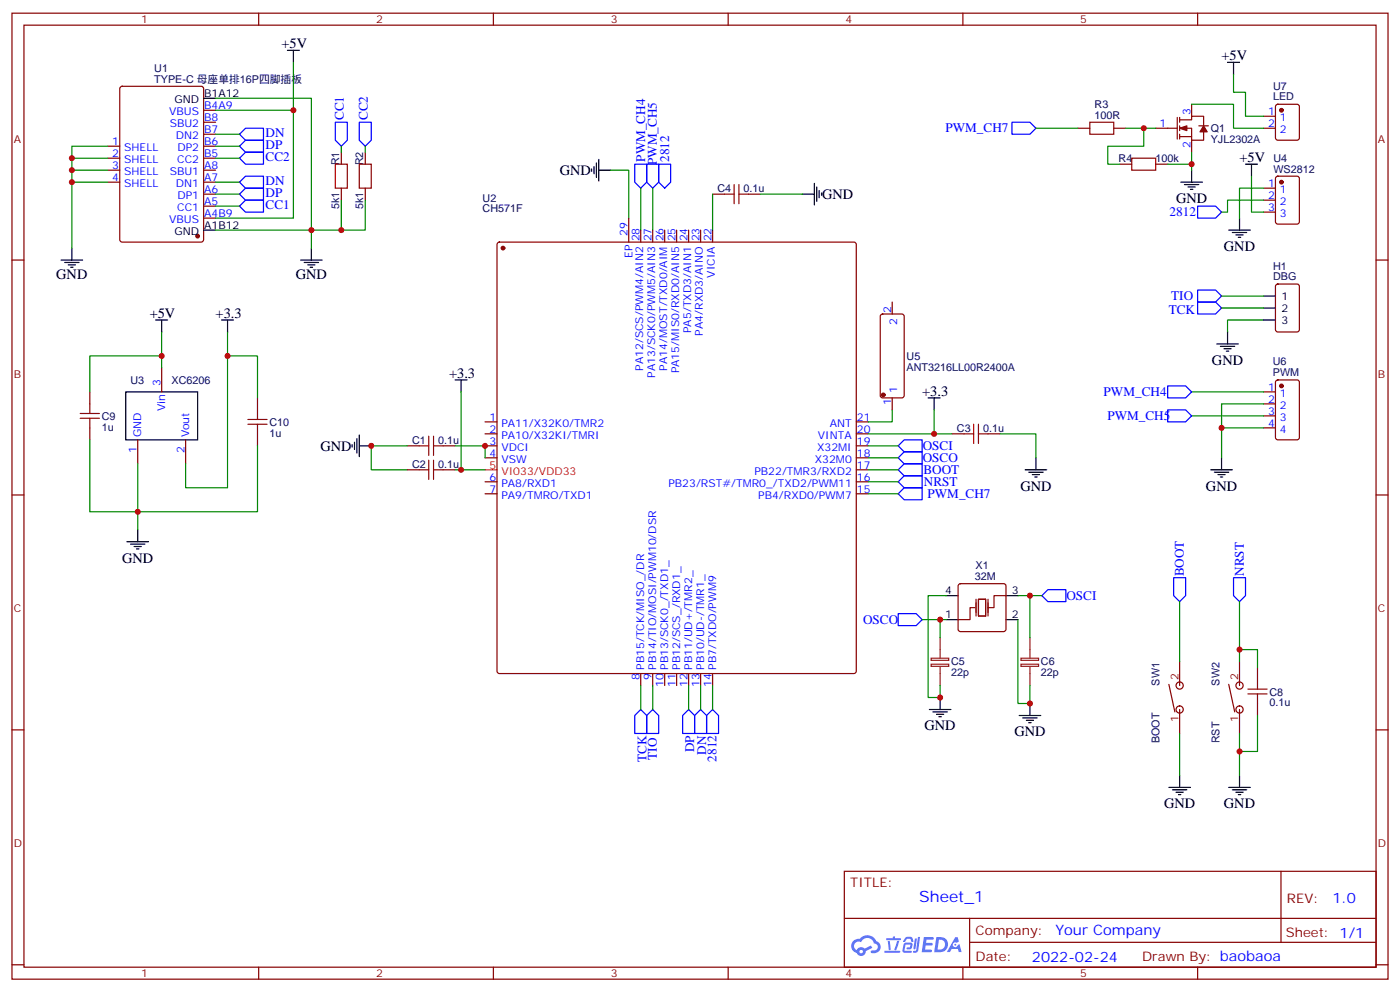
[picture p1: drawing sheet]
<svg xmlns="http://www.w3.org/2000/svg" width="412mm" height="292mm" viewBox="0 0 412 292" stroke-linecap="round" stroke-linejoin="round" font-family="sans-serif">
<g fill="none" stroke="#870000" stroke-width=".35">
<path d="M3.5 3.9h405.4v284.3h-405.4zM7.1 7.4h398.2v277.3h-398.2zM76.2 3.9v3.5M145.3 3.9v3.5M214.5 3.9v3.5M283.6 3.9v3.5M352.8 3.9v3.5M3.5 76.6h3.6M405.3 76.6h3.6M3.5 145.7h3.6M405.3 145.7h3.6M3.5 214.8h3.6"/>
<path d="M405.3 214.8h3.6M248.7 256.5h156.6v28.2h-156.6zM377.3 256.5v20.9M248.7 270.3h156.5M285.6 277.4h119.6M285.6 270.3v14.1M3.5 284h3.6M76.2 284.7v3.5M145.3 284.7v3.5M214.5 284.7v3.5M283.6 284.7v3.5M352.8 284.7v3.5"/>
<path d="M405.3 284h3.6"/>
</g>
<g fill="#5487ff">
<path d="M272.1 275.8h2.6l.3 .2-.1 .6h-2l-.1 .9h1.6l.4 .4-.4 .4h-1.7l-.2 1.2 1.8 .1 .3 .3-.2 .3-2.9 .1z"/>
<path d="M281.4 275.9h.7l.4 1.3-.7 .3a.74 .74 0 0 0-1.1 .3 .74 .74 0 0 0 .5 1 .74 .74 0 0 0 .9-.6l.5-.3 .7 2.3h-.9l-.2-.9h-1.9l-.5 .9h-.9z"/>
<path d="M269.5 276.2h.6l-.4 3a.31 .31 0 0 1-.3 .2 .31 .31 0 0 1-.3-.3z"/>
<path d="M270.4 275.8h.6l-.5 3.9a.89 .89 0 0 1-.7 .7 .89 .89 0 0 1-.9-.3l1-.4z"/>
<path d="M266.8 275.9l.6-.2 1.2 .2 .5 1.2-.6 .2-.4-1-1 .2a.95 .95 0 0 1-1 .8l-.1-.2z"/>
<path d="M266.4 277.6l1.8-.2a1.04 1.04 0 0 1 .6 1.1 1.04 1.04 0 0 1-.8 .9h-.7a.29 .29 0 0 1-.3-.3 .29 .29 0 0 1 .3-.2l.7-.1 .2-.8-1.4 .1-.4 1.7 1.9 .1a.29 .29 0 0 1 .3 .3 .29 .29 0 0 1-.3 .3l-2-.1-.4-.2 .2-2.1z"/>
<path d="M260.5 279.9h4.4a.3 .3 0 0 1 .3 .3 .3 .3 0 0 1-.3 .3h-4.3z"/>
<path d="M264.3 276.9h.6l-.5 1.7a1.02 1.02 0 0 1-.7 1.2l-.2-.3z"/>
<path d="M261.5 277h.6l.3 2.4-.3 .3-.3-.2z"/>
<path d="M261.1 276.2h1.9l.2-.6h.5l-.1 .6h1.5a.29 .29 0 0 1 .3 .3 .29 .29 0 0 1-.3 .2h-3.9z"/>
<path d="M275.8 275.8l-.6 4.5h1.4a2.27 2.27 0 0 0 2.7-2.3 2.27 2.27 0 0 0-2.7-2.2zM276.6 276.6a1.5 1.5 0 0 1 1.8 1.5 1.5 1.5 0 0 1-1.9 1.4h-.3z"/>
<path d="M251.4 277a2.09 2.09 0 0 0 1 3.5 1.37 1.37 0 0 0 1.5 .9 1.37 1.37 0 0 0 1.1-1.4l2-1-.5-.7-1.8 .9a1.4 1.4 0 0 0-2.3 .5 1.32 1.32 0 0 1-.6-1.9 1.32 1.32 0 0 1 1.9-.5 2.02 2.02 0 0 1 2-1.2 2.02 2.02 0 0 1 1.8 1.6 1.09 1.09 0 0 1 1.1 1.4 1.09 1.09 0 0 1-1.6 .7 .41 .41 0 0 0-.5 .3 .41 .41 0 0 0 .4 .5 1.89 1.89 0 0 0 2.4-1.2 1.89 1.89 0 0 0-1.2-2.4 2.98 2.98 0 0 0-5-.7l-1 .2zM253.2 280.1a.52 .52 0 0 1 1 0 .52 .52 0 0 1-1 0z"/>
<circle cx="281.4" cy="278.1" r=".28"/>
</g>
<g fill="none" stroke="#870000" stroke-width=".35">
<path d="M35.5 25.6l.5-.2h23.3l.6 .4 .1 44.8-.5 .6-23.5 .1-.7-.5v-44.7zM60 39.5h3.5M60 36h3.5M60 32.5h3.5M317.5 37.7h3.5M328.1 37.7h3.5M340.4 37.7h6.4M346.8 34.6v6.3M347.5 35.3h3.5v-1.1h3.5v2.8M347.5 37.7h3.5v3.6h3.5v-2.5M347.5 34.6v1.4M347.5 37v1.5"/>
<path d="M347.5 39.5v1.4M351 30.7v3.5M353.1 37h2.9M372.2 34.2h3.5M372.2 37.7h3.5M375.9 30.9l.5-.2h5.7l.6 .4 .1 9.5-.5 .6-5.9 .1-.6-.5-.1-9.4zM31.7 53.6h3.6M31.7 50.1h3.6M31.7 46.6h3.6M31.7 43h3.6M60 57.1h3.5M60 53.6h3.5"/>
<path d="M60 50.1h3.5M60 46.6h3.5M60 43h3.5M100.5 44.8v3.5M100.5 55.4v3.5M107.6 44.8v3.5M107.6 55.4v3.5M209.9 57.1h3.5M220.5 57.1h3.5M329.8 48.3h3.6M340.4 48.3h3.6M347.5 40.2h3.5"/>
<path d="M351 41.3v3.5M372.2 55.4h3.5M372.2 58.9h3.5M375.9 52.1l.5-.2h5.7l.6 .4 .1 13-.5 .6-5.9 .1-.6-.5-.1-12.9zM60 64.2h3.5M60 60.7h3.5M146.6 71.5l.5-.2h104.4l.5 .2 .2 .5v125.6l-.2 .5-.5 .2h-104.4l-.5-.3-.2-.4v-125.6zM185.2 64.2v7.1M188.7 67.7v3.6M192.3 67.7v3.6M195.8 67.7v3.6M199.3 67.7v3.6"/>
<path d="M202.8 67.7v3.6M206.4 67.7v3.6M209.9 67.7v3.6M372.2 62.4h3.5M259.5 92.6l.5-.2h5.6l.7 .5v23.5l-.4 .7h-5.9l-.7-.4v-23.6zM262.8 88.9v3.5M375.9 83.8l.5-.2h5.7l.6 .4 .1 13-.5 .7h-5.9l-.6-.4-.1-13zM26.5 115.4v3.5M47.6 108.3v7.1M75.8 117.1v3.5M262.8 117.1v3.5M372.2 115.4h3.5"/>
<path d="M372.2 118.9h3.5M375.9 112l.5-.2h5.7l.6 .5 .1 16.5-.5 .6-5.9 .1-.6-.5-.1-16.5zM26.5 125.9v3.6M40.6 129.5v7M54.7 129.5v7M75.8 127.7v3.5M119.9 131.2h3.6M119.9 138.3h3.6M130.5 131.2h3.6M130.5 138.3h3.6M142.9 124.2h3.5M142.9 127.7h3.5"/>
<path d="M142.9 131.2h3.5M142.9 134.8h3.5M252.2 124.2h3.6M252.2 127.7h3.6M252.2 131.2h3.6M252.2 134.8h3.6M252.2 138.3h3.6M280.5 127.7h3.5M291 127.7h3.6M372.2 122.4h3.5M372.2 125.9h3.5M142.9 141.8h3.5"/>
<path d="M142.9 145.3h3.5M252.2 141.8h3.6M252.2 145.3h3.6M282.5 172l.4-.2h12.7l.5 .2 .2 .5v12.7l-.2 .5-.5 .2h-12.7l-.5-.2-.2-.5v-12.7zM188.7 198.3v3.5M192.3 198.3v3.5M195.8 198.3v3.5M199.3 198.3v3.5M202.8 198.3v3.5M206.4 198.3v3.5M209.9 198.3v3.5M347.5 194.7v7.1"/>
<path d="M365.1 194.7v7.1M370.4 196.5v3.5M344.3 201.4l1.8 8.2M347.5 208.8v7.1M361.9 201.4l1.8 8.2M365.1 208.8v7.1M370.4 207.1v3.5"/>
<circle cx="347.5" cy="208.8" r="1.06"/>
<circle cx="347.5" cy="201.8" r="1.06"/>
<circle cx="365.1" cy="208.8" r="1.06"/>
<circle cx="365.1" cy="201.8" r="1.06"/>
</g>
<g fill="#870000" stroke="#870000" stroke-width=".35">
<path d="M347.5 37.7l2.1-.7v1.5z"/>
<path d="M354.5 37l1.1 1.8h-2.1z"/>
<circle cx="58.2" cy="69.5" r=".53"/>
<circle cx="148.2" cy="73" r=".53"/>
<circle cx="377.5" cy="53.6" r=".53"/>
<circle cx="377.5" cy="113.6" r=".53"/>
<circle cx="377.5" cy="32.5" r=".53"/>
<circle cx="260.2" cy="116.2" r=".53"/>
</g>
<g fill="none" stroke="#000" stroke-width=".35">
<path d="M84.7 14.8h3.5M86.4 14.8v3.5M361.6 18.3h3.5M363.4 18.3v3.6M60 28.9h3.5M174.3 49.7v.7M175 49v2.2M175.7 48v4.2M176.4 50.1h3.5M176.4 46.9v6.4M236.4 57.1h3.5M239.9 54v6.3"/>
<path d="M240.6 55v4.3M241.3 56.1v2.1M242 56.8v.7M347.8 53.6h6.4M348.9 54.3h4.2M350 55h2.1M350.7 55.7h.7M351 50.1v3.5M366.9 48.3h3.5M368.7 48.3v3.6M18 76.6h6.3M19 77.3h4.3"/>
<path d="M20.1 78h2.1M20.8 78.7h.7M21.2 73v3.6M60 67.7h3.5M88.5 76.6h6.4M89.6 77.3h4.2M90.7 78h2.1M91.4 78.7h.7M91.7 73v3.6M361.9 67.7h6.4M363 68.4h4.2M364.1 69.1h2.1"/>
<path d="M364.8 69.8h.7M365.1 64.2v3.5M45.9 94.2h3.5M47.6 94.2v3.5M65.3 94.2h3.5M67 94.2v3.5M361.6 97.7v3.5M372.2 94.2h3.5M372.2 87.1h3.5M372.2 90.7h3.5M37 115.4h21.2v14.1h-21.2zM134.1 111.8h3.5"/>
<path d="M135.8 111.8v3.6M273.4 117.1h3.5M275.2 117.1v3.5M358.4 101.2h6.4M359.5 102h4.2M360.5 102.7h2.2M361.2 103.4h.7M103.7 130.9v.7M104.4 130.2v2.1M105.1 129.1v4.2M105.8 131.2h3.6M105.8 128.1v6.3"/>
<path d="M302 138.3h6.3M303 139h4.3M304.1 139.7h2.1M305.2 134.8v3.5M356.7 138.3h6.3M357.7 139h4.2M358.8 139.7h2.1M359.8 134.8v3.5M37.4 159.5h6.3M40.6 155.9v3.6M304.8 140.4h.7M359.5 140.4h.7"/>
<path d="M38.5 160.2h4.2M39.5 160.9h2.1M40.2 161.6h.7M278.7 175.3h3.5M296.3 175.3h3.6M278.7 182.4h3.5M296.3 182.4h3.6M273.8 208.8h6.3M274.8 209.6h4.2M275.9 210.3h2.1M276.6 211h.7M276.9 205.3v3.5"/>
<path d="M300.2 210.6h6.4M301.3 211.3h4.2M302.3 212h2.1M303 212.7h.7M303.4 207.1v3.5M344.3 231.8h6.4M345.4 232.5h4.2M346.4 233.2h2.1M347.1 233.9h.7M347.5 228.2v3.6M361.9 231.8h6.4M363 232.5h4.2"/>
<path d="M364.1 233.2h2.1M364.8 233.9h.7M365.1 228.2v3.6"/>
</g>
<path d="M142.9 138.3h3.5" fill="none" stroke="#f00" stroke-width=".35"/>
<g fill="none" stroke="#008700" stroke-width=".35">
<path d="M86.4 18.3v14.2h-22.9M63.5 28.9h28.2v38.8h8.8v-8.8M63.5 39.5h7.1M86.4 32.5v31.7h-22.9M305.2 37.7h12.3M331.6 37.7h8.8M336.9 37.7v5.3h-10.6v5.3h3.5M351 30.7h12.4v7h8.8M363.4 21.9v5.3h3.5v7h5.3M21.2 46.6h10.5M21.2 50.1h10.5M21.2 53.6h10.5"/>
<path d="M31.7 43h-10.5v30M63.5 46.6h7.1M63.5 53.6h7.1M63.5 43h7.1M63.5 57.1h7.1M100.5 43v1.8M107.6 58.9v8.8h-7.1M107.6 43v1.8M179.9 50.1h5.3v14.1M188.7 55.4v12.3M192.3 55.4v12.3M209.9 57.1v10.6"/>
<path d="M224 57.1h12.4M344 48.3h7M351 44.8v5.3M368.7 51.9v10.5h3.5M372.2 55.4h-7.1v8.8M372.2 58.9h-10.6v3.5h-1.8M63.5 67.7h28.2v5.3M63.5 60.7h7.1M47.6 97.7v10.6M67 97.7v45.9h-12.3v-7.1M359.8 87.1h12.4M359.8 90.7h12.4"/>
<path d="M372.2 94.2h-10.6v3.5M47.6 104.8h-21.1v10.6M67 104.8h8.8v12.3M135.8 115.4v22.9M351 115.4h21.2M372.2 118.9h-12.4v7M26.5 129.5v21.1h49.3v-19.4M40.6 136.5v19.4M119.9 131.2h-10.5v7.1h10.5M134.1 131.2h8.8v3.6M134.1 138.3h8.8M255.8 138.3h8.8"/>
<path d="M255.8 131.2h8.8M255.8 134.8h8.8M255.8 127.7h24.7M262.8 120.6v3.6h-7M275.2 120.6v7.1M294.6 127.7h10.6v7.1M351 122.4h21.2M372.2 125.9h-12.4v8.9M255.8 141.8h8.8M255.8 145.3h8.8M278.7 175.3h-5.3v30h3.5v-3.5M299.9 175.3h7"/>
<path d="M303.4 175.3v12.4M347.5 177.1v17.6M365.1 177.1v17.6M271.6 182.4h7.1M276.9 182.4v5.3M299.9 182.4v24.7h3.5v-5.3M365.1 191.2h5.3v5.3M188.7 201.8v7M192.3 201.8v7M202.8 201.8v7M206.4 201.8v7M209.9 201.8v7"/>
<path d="M347.5 215.9v12.3M365.1 215.9v12.3M370.4 210.6v10.6h-5.3"/>
</g>
<g fill="none" stroke="#00f" stroke-width=".35">
<path d="M70.6 39.5l1.7-1.8h5.3v3.6h-5.3zM98.8 36h3.5v5.3l-1.8 1.7-1.7-1.7zM105.8 36h3.6v5.3l-1.8 1.7-1.8-1.7zM298.1 36h5.3l1.8 1.7-1.8 1.8h-5.3zM70.6 46.6l1.7-1.8h5.3v3.5h-5.3zM70.6 53.6l1.7-1.7h5.3v3.5h-5.3zM70.6 43l1.7-1.7h5.3v3.5h-5.3zM70.6 57.1l1.7-1.7h5.3v3.5h-5.3zM187 48.3h3.5v5.3l-1.8 1.8-1.7-1.8zM190.5 48.3h3.5v5.3l-1.7 1.8-1.8-1.8zM194 48.3h3.6v5.3l-1.8 1.8-1.8-1.8zM70.6 60.7l1.7-1.8h5.3v3.5h-5.3z"/>
<path d="M352.8 60.7h5.3l1.7 1.7-1.7 1.8h-5.3zM352.8 88.9h5.3l1.7 1.8-1.7 1.7h-5.3zM352.8 85.4h5.3l1.7 1.7-1.7 1.8h-5.3zM344 113.6h5.2l1.8 1.8-1.8 1.7h-5.2zM264.6 138.3l1.7-1.8h5.3v3.6h-5.3zM264.6 131.2l1.7-1.7h5.3v3.5h-5.3zM266.3 133h5.3v3.5h-5.3l-1.7-1.7zM344 120.6h5.2l1.8 1.8-1.8 1.8h-5.2zM264.6 145.3l1.7-1.7h5.3v3.5h-5.3zM266.3 140.1h5.3v3.5h-5.3l-1.7-1.8zM306.9 175.3l1.8-1.7h5.3v3.5h-5.3zM345.7 170h3.5v5.3l-1.7 1.8-1.8-1.8z"/>
<path d="M363.4 170h3.5v5.3l-1.8 1.8-1.7-1.8zM264.6 180.6h5.3l1.7 1.8-1.7 1.7h-5.3zM188.7 208.8l1.8 1.8v5.3h-3.5v-5.3zM192.3 208.8l1.7 1.8v5.3h-3.5v-5.3zM202.8 208.8l1.8 1.8v5.3h-3.5v-5.3zM206.4 208.8l1.7 1.8v5.3h-3.5v-5.3zM209.9 208.8l1.8 1.8v5.3h-3.6v-5.3z"/>
</g>
<g fill="none" stroke="#a10000" stroke-width=".35">
<path d="M321 36h7.1v3.5h-7.1zM98.8 48.3h3.5v7.1h-3.5zM105.8 48.3h3.6v7.1h-3.6zM213.4 57.1h2.9M216.3 54.3v5.7M217.7 57.1h2.8M217.7 54.3v5.7M333.4 46.6h7v3.5h-7zM26.5 118.9v2.8M23.6 123.1h5.7M23.6 121.7h5.7M26.5 123.1v2.8"/>
<path d="M73 124.9h5.7M73 123.5h5.7M75.8 120.6v2.9M75.8 124.9v2.8M123.5 131.2h2.8M123.5 138.3h2.8M126.3 128.4v5.7M126.3 135.5v5.6M127.7 131.2h2.8M127.7 128.4v5.7M127.7 135.5v5.6M127.7 138.3h2.8"/>
<path d="M284 127.7h2.8M286.8 124.9v5.6M288.2 127.7h2.8M288.2 124.9v5.6M367.6 204.3h5.6M367.6 202.8h5.6M370.4 200v2.8M370.4 204.3v2.8"/>
</g>
<path d="M287.2 178.9h-1.4v3.5h-3.6M287.5 176.4v4.9M288.2 176.4h2.1v4.9h-2.1zM291 176.4v4.9M296.3 175.3h-3.5v3.6h-1.8" fill="none" stroke="#870012" stroke-width=".35"/>
<path d="M274.3 193.7h5.2v.7h-5.2zM274.3 195.5h5.2v.6h-5.2zM276.9 187.7v6M276.9 196.1v5.7M300.7 193.7h5.2v.7h-5.2zM300.7 195.5h5.2v.6h-5.2zM303.4 187.7v6M303.4 196.1v5.7" fill="none" stroke="#8c2424" stroke-width=".35"/>
<g fill="#c00">
<circle cx="21.2" cy="46.6" r=".88"/>
<circle cx="21.2" cy="50.1" r=".88"/>
<circle cx="21.2" cy="53.6" r=".88"/>
<circle cx="91.7" cy="67.7" r=".88"/>
<circle cx="86.4" cy="32.5" r=".88"/>
<circle cx="100.5" cy="67.7" r=".88"/>
<circle cx="142.9" cy="131.2" r=".88"/>
<circle cx="109.4" cy="131.2" r=".88"/>
<circle cx="135.8" cy="138.3" r=".88"/>
<circle cx="275.2" cy="127.7" r=".88"/>
<circle cx="351" cy="48.3" r=".88"/>
<circle cx="336.9" cy="37.7" r=".88"/>
<circle cx="359.8" cy="125.9" r=".88"/>
<circle cx="276.9" cy="182.4" r=".88"/>
<circle cx="303.4" cy="175.3" r=".88"/>
<circle cx="303.4" cy="207.1" r=".88"/>
<circle cx="276.9" cy="205.3" r=".88"/>
<circle cx="365.1" cy="191.2" r=".88"/>
<circle cx="365.1" cy="221.2" r=".88"/>
<circle cx="40.6" cy="150.6" r=".88"/>
<circle cx="47.6" cy="104.8" r=".88"/>
<circle cx="67" cy="104.8" r=".88"/>
</g>
<text font-size="4.6" fill="#00f" x="270.8" y="265.5">Sheet_1</text>
<g font-size="4.2">
<text x="82.9" y="14.1">+5V</text>
<text x="359.8" y="17.6">+5V</text>
<text x="365.1" y="47.6">+5V</text>
<text x="164.9" y="51.6">GND</text>
<text x="242.2" y="58.6">GND</text>
<text x="346.4" y="59.8">GND</text>
<text x="360.5" y="73.9">GND</text>
<text x="16.6" y="82.2">GND</text>
<text x="87.1" y="82.2">GND</text>
<text x="44.1" y="93.5">+5V</text>
<text x="63.5" y="93.5">+3.3</text>
<text x="357" y="107.4">GND</text>
<text x="132.3" y="111.1">+3.3</text>
<text x="271.6" y="116.4">+3.3</text>
<text x="94.4" y="132.7">GND</text>
<text x="300.6" y="144.4">GND</text>
<text x="355.2" y="144.4">GND</text>
<text x="36" y="165.6">GND</text>
<text x="272.3" y="215">GND</text>
<text x="298.8" y="216.8">GND</text>
<text x="342.9" y="237.9">GND</text>
<text x="360.5" y="237.9">GND</text>
</g>
<g font-size="4.2" fill="#00f">
<text x="392.5" y="265.7">1.0</text>
<text x="310.9" y="275.3">Your Company</text>
<text x="304" y="283.1">2022-02-24</text>
</g>
<g font-size="3.9" fill="#00f">
<text x="101.3" y="35.3" transform="rotate(-90 101.3 35.3)">CC1</text>
<text x="108.4" y="35.3" transform="rotate(-90 108.4 35.3)">CC2</text>
<text x="78.2" y="40.3">DN</text>
<text x="278.5" y="38.9">PWM_CH7</text>
<text x="78.2" y="47.3">CC2</text>
<text x="78.2" y="43.8">DP</text>
<text x="190" y="47.6" transform="rotate(-90 190 47.6)">PWM_CH4</text>
<text x="197.1" y="47.6" transform="rotate(-90 197.1 47.6)">2812</text>
<text x="193.5" y="48.6" transform="rotate(-90 193.5 48.6)">PWM_CH5</text>
<text x="78.2" y="54.4">DN</text>
<text x="78.2" y="57.9">DP</text>
<text x="78.2" y="61.4">CC1</text>
<text x="344.5" y="63.7">2812</text>
<text x="345" y="88.4">TIO</text>
<text x="344.3" y="92.3">TCK</text>
<text x="325.1" y="116.5">PWM_CH4</text>
<text x="326.2" y="123.6">PWM_CH5</text>
<text x="271.8" y="132.5">OSCI</text>
<text x="271.8" y="136">OSCO</text>
<text x="272" y="139.6">BOOT</text>
<text x="272.2" y="143.1">NRST</text>
<text x="273.2" y="146.6">PWM_CH7</text>
<text x="348.7" y="169.6" transform="rotate(-90 348.7 169.6)">BOOT</text>
<text x="366.4" y="169.5" transform="rotate(-90 366.4 169.5)">NRST</text>
<text x="314.1" y="176.6">OSCI</text>
<text x="254.2" y="183.5">OSCO</text>
<text x="204.5" y="221.5" transform="rotate(-90 204.5 221.5)">DP</text>
<text x="190.4" y="224.4" transform="rotate(-90 190.4 224.4)">TCK</text>
<text x="193.5" y="223.7" transform="rotate(-90 193.5 223.7)">TIO</text>
<text x="208.1" y="222.1" transform="rotate(-90 208.1 222.1)">DN</text>
<text x="211.1" y="224.2" transform="rotate(-90 211.1 224.2)">2812</text>
</g>
<g font-size="3.9" fill="#800">
<text x="250.5" y="261.1">TITLE:</text>
<text x="379.1" y="265.7">REV:</text>
<text x="287.4" y="275.3">Company:</text>
<text x="378.7" y="275.9">Sheet: 1/1</text>
<text x="287.4" y="282.9">Date:</text>
<text x="336.4" y="283">Drawn By: baobaoa</text>
</g>
<g font-size="3.2" fill="#800">
<text x="41.6" y="6.9">1</text>
<text x="110.8" y="6.9">2</text>
<text x="179.9" y="6.9">3</text>
<text x="249.1" y="6.9">4</text>
<text x="318.2" y="6.9">5</text>
<text x="4.1" y="42">A</text>
<text x="405.9" y="42">A</text>
<text x="4.1" y="111.1">B</text>
<text x="405.9" y="111.1">B</text>
<text x="4.1" y="180.3">C</text>
<text x="405.9" y="180.3">C</text>
<text x="347.1" y="200" transform="rotate(-90 347.1 200)">2</text>
<text x="364.8" y="200" transform="rotate(-90 364.8 200)">2</text>
<text x="347.1" y="212.6" transform="rotate(-90 347.1 212.6)">1</text>
<text x="364.8" y="212.6" transform="rotate(-90 364.8 212.6)">1</text>
<text x="4.1" y="249.4">D</text>
<text x="405.9" y="249.4">D</text>
<text x="41.6" y="287.7">1</text>
<text x="110.8" y="287.7">2</text>
<text x="179.9" y="287.7">3</text>
<text x="249.1" y="287.7">4</text>
<text x="318.2" y="287.7">5</text>
</g>
<g font-size="3.2" fill="#000080">
<text x="45.4" y="21.3">U1</text>
<text x="45.4" y="24.3">TYPE-C 母座单排16P四脚插板</text>
<text x="375" y="29.6">LED</text>
<text x="375" y="26.5">U7</text>
<text x="322.4" y="34.9">100R</text>
<text x="322.4" y="31.7">R3</text>
<text x="356.7" y="39">Q1</text>
<text x="329.5" y="47.7">R4</text>
<text x="340.4" y="47.7">100k</text>
<text x="356.7" y="42">YJL2302A</text>
<text x="375.1" y="47.6">U4</text>
<text x="99.9" y="48.7" transform="rotate(-90 99.9 48.7)">R1</text>
<text x="106.9" y="48.7" transform="rotate(-90 106.9 48.7)">R2</text>
<text x="375.1" y="50.8">WS2812</text>
<text x="142.2" y="59.4">U2</text>
<text x="211.3" y="56.5">C4</text>
<text x="219" y="56.5">0.1u</text>
<text x="99.9" y="61.6" transform="rotate(-90 99.9 61.6)">5k1</text>
<text x="106.9" y="61.6" transform="rotate(-90 106.9 61.6)">5k1</text>
<text x="142.2" y="62.4">CH571F</text>
<text x="375" y="82.5">DBG</text>
<text x="375" y="79.5">H1</text>
<text x="267.1" y="105.9">U5</text>
<text x="374.9" y="107.5">U6</text>
<text x="38.5" y="113">U3</text>
<text x="50.6" y="113">XC6206</text>
<text x="267.1" y="109.2">ANT3216LL00R2400A</text>
<text x="374.9" y="110.5">PWM</text>
<text x="30" y="123.6">C9</text>
<text x="79.4" y="125.3">C10</text>
<text x="30" y="126.7">1u</text>
<text x="79.4" y="128.5">1u</text>
<text x="121.4" y="130.6">C1</text>
<text x="129.1" y="130.6">0.1u</text>
<text x="281.9" y="127.1">C3</text>
<text x="289.6" y="127.1">0.1u</text>
<text x="121.4" y="137.7">C2</text>
<text x="129.1" y="137.7">0.1u</text>
<text x="287.4" y="167.6">X1</text>
<text x="287.2" y="170.7">32M</text>
<text x="280.2" y="195.8">C5</text>
<text x="306.6" y="195.8">C6</text>
<text x="280.2" y="199">22p</text>
<text x="306.6" y="199">22p</text>
<text x="341.6" y="201.8" transform="rotate(-90 341.6 201.8)">SW1</text>
<text x="359.2" y="201.8" transform="rotate(-90 359.2 201.8)">SW2</text>
<text x="373.9" y="207.9">0.1u</text>
<text x="373.9" y="204.8">C8</text>
<text x="341.6" y="218.8" transform="rotate(-90 341.6 218.8)">BOOT</text>
<text x="359.2" y="218.8" transform="rotate(-90 359.2 218.8)">RST</text>
</g>
<g font-size="3.2">
<text x="60.1" y="28.6">B1A12</text>
<text x="51.4" y="30.3">GND</text>
<text x="51.4" y="69.1">GND</text>
<text x="60.1" y="67.4">A1B12</text>
<text x="377.5" y="88.2">1</text>
<text x="377.5" y="95.2">3</text>
<text x="377.5" y="91.7">2</text>
<text x="278.4" y="175">4</text>
<text x="298.1" y="175">3</text>
<text x="278.4" y="182">1</text>
<text x="298.1" y="182">2</text>
</g>
<g font-size="3.2" fill="#00f">
<text x="49.8" y="33.9">VBUS</text>
<text x="60.1" y="35.6">B8</text>
<text x="60.1" y="32.1">B4A9</text>
<text x="350.7" y="33.9" transform="rotate(-90 350.7 33.9)">3</text>
<text x="373.5" y="33.9">1</text>
<text x="377" y="35.6">1</text>
<text x="50" y="37.4">SBU2</text>
<text x="51.8" y="40.9">DN2</text>
<text x="60.1" y="39.2">B7</text>
<text x="341.6" y="37.4">1</text>
<text x="373.5" y="37.4">2</text>
<text x="377" y="39.2">2</text>
<text x="33.1" y="42.7">1</text>
<text x="33.1" y="46.2">2</text>
<text x="36.6" y="44.4">SHELL</text>
<text x="36.6" y="48">SHELL</text>
<text x="52.2" y="48">CC2</text>
<text x="52.3" y="44.4">DP2</text>
<text x="60.1" y="46.2">B5</text>
<text x="60.1" y="42.7">B6</text>
<text x="350.7" y="43.6" transform="rotate(-90 350.7 43.6)">2</text>
<text x="33.1" y="49.7">3</text>
<text x="33.1" y="53.3">4</text>
<text x="36.6" y="51.5">SHELL</text>
<text x="50" y="51.5">SBU1</text>
<text x="60.1" y="53.3">A7</text>
<text x="60.1" y="49.7">A8</text>
<text x="36.6" y="55">SHELL</text>
<text x="51.8" y="55">DN1</text>
<text x="52.3" y="58.6">DP1</text>
<text x="60.1" y="56.8">A6</text>
<text x="373.5" y="55">1</text>
<text x="373.5" y="58.6">2</text>
<text x="377" y="56.8">1</text>
<text x="49.8" y="65.6">VBUS</text>
<text x="52.2" y="62.1">CC1</text>
<text x="60.1" y="63.9">A4B9</text>
<text x="60.1" y="60.3">A5</text>
<text x="373.5" y="62.1">3</text>
<text x="377" y="60.3">2</text>
<text x="377" y="63.9">3</text>
<text x="184.9" y="69.5" transform="rotate(-90 184.9 69.5)">29</text>
<text x="188.4" y="71.1" transform="rotate(-90 188.4 71.1)">28</text>
<text x="191.9" y="71.1" transform="rotate(-90 191.9 71.1)">27</text>
<text x="195.4" y="71.1" transform="rotate(-90 195.4 71.1)">26</text>
<text x="199" y="71.1" transform="rotate(-90 199 71.1)">25</text>
<text x="202.5" y="71.1" transform="rotate(-90 202.5 71.1)">24</text>
<text x="206" y="71.1" transform="rotate(-90 206 71.1)">23</text>
<text x="209.5" y="71.1" transform="rotate(-90 209.5 71.1)">22</text>
<text x="186.3" y="75.9" transform="rotate(-90 186.3 75.9)">EP</text>
<text x="210.6" y="81.8" transform="rotate(-90 210.6 81.8)">VICIA</text>
<text x="262.5" y="92.3" transform="rotate(-90 262.5 92.3)">2</text>
<text x="264.2" y="95.7" transform="rotate(-90 264.2 95.7)">2</text>
<text x="203.6" y="98" transform="rotate(-90 203.6 98)">PA5/TXD3/AIN1</text>
<text x="207.1" y="98.8" transform="rotate(-90 207.1 98.8)">PA4/RXD3/AINO</text>
<text x="47.3" y="113.6" transform="rotate(-90 47.3 113.6)">3</text>
<text x="189.4" y="109.2" transform="rotate(-90 189.4 109.2)">PA12/SCS/PWM4/AIN2</text>
<text x="193" y="111.2" transform="rotate(-90 193 111.2)">PA13/SCK0/PWM5/AIN3</text>
<text x="196.5" y="109.1" transform="rotate(-90 196.5 109.1)">PA14/MOST/TXD0/AIM</text>
<text x="200" y="109.9" transform="rotate(-90 200 109.9)">PA15/MIS0/RXD0/AIN5</text>
<text x="262.5" y="119.3" transform="rotate(-90 262.5 119.3)">1</text>
<text x="264.2" y="115.8" transform="rotate(-90 264.2 115.8)">1</text>
<text x="373.5" y="115">1</text>
<text x="373.5" y="118.5">2</text>
<text x="377" y="116.8">1</text>
<text x="48.7" y="121.1" transform="rotate(-90 48.7 121.1)">Vin</text>
<text x="144.2" y="123.8">1</text>
<text x="147.7" y="125.6">PA11/X32K0/TMR2</text>
<text x="244.4" y="125.6">ANT</text>
<text x="252.4" y="123.8">21</text>
<text x="373.5" y="122.1">3</text>
<text x="373.5" y="125.6">4</text>
<text x="377" y="120.3">2</text>
<text x="377" y="123.8">3</text>
<text x="41.6" y="128.8" transform="rotate(-90 41.6 128.8)">GND</text>
<text x="55.7" y="128.8" transform="rotate(-90 55.7 128.8)">Vout</text>
<text x="144.2" y="127.4">2</text>
<text x="144.2" y="130.9">3</text>
<text x="147.7" y="129.1">PA10/X32KI/TMRI</text>
<text x="240.9" y="129.1">VINTA</text>
<text x="252.4" y="130.9">19</text>
<text x="252.4" y="127.4">20</text>
<text x="377" y="127.4">4</text>
<text x="40.2" y="133.2" transform="rotate(-90 40.2 133.2)">1</text>
<text x="54.3" y="133.2" transform="rotate(-90 54.3 133.2)">2</text>
<text x="144.2" y="134.4">4</text>
<text x="147.7" y="132.6">VDCI</text>
<text x="147.7" y="136.2">VSW</text>
<text x="240" y="136.2">X32M0</text>
<text x="240.7" y="132.6">X32MI</text>
<text x="252.4" y="137.9">17</text>
<text x="252.4" y="134.4">18</text>
<text x="144.2" y="141.5">6</text>
<text x="147.7" y="143.2">PA8/RXD1</text>
<text x="196.9" y="143.2">PB23/RST#/TMR0_/TXD2/PWM11</text>
<text x="222.2" y="139.7">PB22/TMR3/RXD2</text>
<text x="252.4" y="141.5">16</text>
<text x="144.2" y="145">7</text>
<text x="147.7" y="146.8">PA9/TMRO/TXD1</text>
<text x="223.4" y="146.8">PB4/RXD0/PWM7</text>
<text x="252.4" y="145">15</text>
<text x="189.8" y="197.2" transform="rotate(-90 189.8 197.2)">PB15/TCK/MISO_/DR</text>
<text x="193.3" y="197.2" transform="rotate(-90 193.3 197.2)">PB14/TIO/MOSI/PWM10/DSR</text>
<text x="196.8" y="197.2" transform="rotate(-90 196.8 197.2)">PB13/SCK0_/TXD1_</text>
<text x="200.4" y="197.2" transform="rotate(-90 200.4 197.2)">PB12/SCS_/RXD1_</text>
<text x="203.9" y="197.2" transform="rotate(-90 203.9 197.2)">PB11/UD+/TMR2_</text>
<text x="207.4" y="197.2" transform="rotate(-90 207.4 197.2)">PB10/UD-/TMR1_</text>
<text x="211" y="197.2" transform="rotate(-90 211 197.2)">PB7/TXDO/PWM9</text>
<text x="188.4" y="200.1" transform="rotate(-90 188.4 200.1)">8</text>
<text x="191.9" y="200.1" transform="rotate(-90 191.9 200.1)">9</text>
<text x="195.4" y="202.1" transform="rotate(-90 195.4 202.1)">10</text>
<text x="199" y="202.1" transform="rotate(-90 199 202.1)">11</text>
<text x="202.5" y="202.1" transform="rotate(-90 202.5 202.1)">12</text>
<text x="206" y="202.1" transform="rotate(-90 206 202.1)">13</text>
<text x="209.5" y="202.1" transform="rotate(-90 209.5 202.1)">14</text>
</g>
<g font-size="3.2" fill="#f00">
<text x="144.2" y="137.9">5</text>
<text x="147.7" y="139.7">VI033/VDD33</text>
</g>
</svg>
